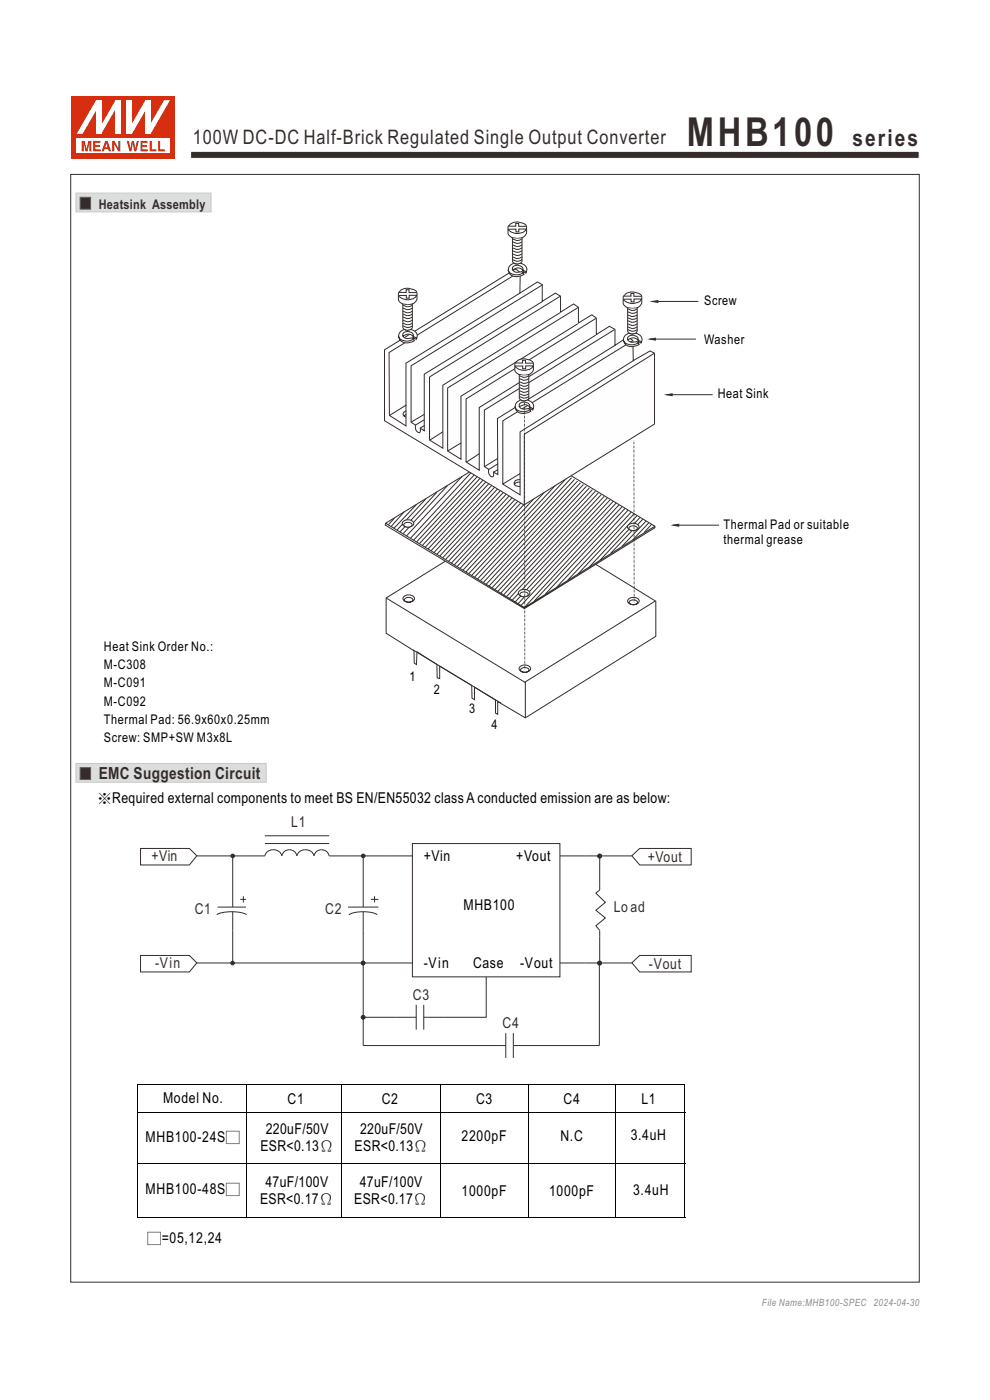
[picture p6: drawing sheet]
<svg xmlns="http://www.w3.org/2000/svg" width="210mm" height="297mm" viewBox="0 0 210 297" stroke-linecap="round" stroke-linejoin="round" font-family="sans-serif">
<path d="M16.1 162h40.4v4h-40.4z" fill-rule="evenodd" fill="#dcdddd" stroke="#c9caca" stroke-width=".21"/>
<path d="M17 162.8h2.2v2.6h-2.2z" fill-rule="evenodd" fill="#332c2b" stroke="#5f5d5d" stroke-width=".21"/>
<path d="M81.9 126.9l12.5-7.8 16.7-6.2 15.2 6.8 12.8 7.8v7.5l-27.7 17.3-5.8-3.5v2.7l-.5-.2v-2.8l-4.4-2.7v2.6l-.6-.3v-2.7l-6.8-4.1v2.7l-.6-.2v-2.8l-4.2-2.7-.2 2.7-.4-.3-.1-2.7-5.9-3.7z" fill="none" stroke="#332c2b" stroke-width=".21"/>
<path d="M81.8 111l17.7-10.8 9.3-1 12.4 1.8 17.7 10.6v.3l-27.7 17.2-29.5-17.7z" fill="#fefefe"/>
<g fill="none" stroke="#332c2b" stroke-width=".21">
<path d="M107.3 93.5l-19.6 21.1M107.9 93.9l-19.5 21.1M108.6 94.2l-19.6 21.1M109.2 94.6l-19.6 21.1M109.8 94.9l-19.6 21.2M110.5 95.3l-19.7 21.2M111.1 95.7l-19.7 21.2M111.7 96l-19.7 21.2M112.4 96.4l-19.7 21.2M113 96.7l-19.7 21.3M113.6 97.1l-19.7 21.2M114.3 97.4l-19.8 21.3"/>
<path d="M114.9 97.8l-19.8 21.3M115.5 98.1l-19.7 21.4M116.5 98.1l-20.1 21.7M116.8 98.9l-19.9 21.3M117.4 99.2l-19.8 21.4M118.1 99.6l-19.9 21.4M118.7 99.9l-19.9 21.5M81.8 111l17.7-10.8 9.3-1 12.4 1.8 17.7 10.6v.4l-27.7 17.1-29.5-17.7zM81.8 111l29.4 17.9 27.7-17.3M83.7 109.9l-1.3 1.4M85.8 108.5l-2.8 3.2M88.4 107l-4.8 5.1"/>
<path d="M90.3 105.8l-6 6.6M92.7 104.4l-7.9 8.5M94.9 103.1l-9.4 10.1M98 101.1l-11.8 12.6M99.8 100.4l-12.7 13.8M119.3 100.3l-19.9 21.4M120 100.6l-19.9 21.5M120.6 101l-20 21.5M121.2 101.3l-19.9 21.5M121.9 101.7l-20 21.5M122.5 102.1l-20 21.5M123.1 102.4l-20 21.6"/>
<path d="M123.8 102.8l-20.1 21.5M124.4 103.1l-20 21.6M125 103.5l-20 21.6M125.7 103.8l-20.1 21.6M126.3 104.2l-20.1 21.6M126.9 104.6l-20.1 21.6M127.6 104.9l-20.2 21.7M128.2 105.3l-20.2 21.7M128.8 105.6l-20.1 21.7M129.5 106l-20.2 21.7M130.1 106.3l-20.2 21.7M130.7 106.7l-20.1 21.7"/>
<path d="M131.3 107.1l-20.1 21.8M132 107.4l-18.7 20.1M132.6 107.8l-16.9 18.2M133.3 108.2l-15.2 16.4M133.9 108.6l-13.5 14.5M134.5 109l-11.9 12.8M135.1 109.4l-10.1 10.9M135.8 109.8l-8.6 9.1M136.4 110.1l-6.9 7.3M137 110.6l-5.1 5.3M137.6 110.9l-3.4 3.7M138.3 111.2l-1.7 1.8"/>
</g>
<path d="M81.6 74.2l27.8-17.2 1 .8-.1 4.4 3.7-2.4 1 .6v3.5l2.8-1.7 1.1 .6v3.4l2.8-1.7 1 .7v3.3l2.8-1.7 1 .7v3.5l2.8-1.8 1.2 .7v3.4l2.7-1.9 1 .8 .1 4.3 3.6-2 .9 .4v15.1l-27.7 17.1-29.5-17.9z" fill="#fefefe"/>
<path d="M110.1 57.8l-27.6 17 .1 13.3 3.5 2.3v-13.4l24.2-14.8M81.6 74.2l27.8-17.2 1 .8-.1 4.4 3.7-2.4 1 .6v3.5l2.8-1.7 1.1 .6v3.4l2.8-1.7 1 .7v3.3l2.8-1.7 1 .7v3.5l2.8-1.8 1.2 .7v3.4l2.7-1.9 1 .8 .1 4.3 3.6-2 .9 .4v15.1l-27.7 17.1-29.5-17.9zM115 60.5l-27.8 17.1v12l.9 .6 .1 .9 .2 .4 .5 .3 .2-.1 .1-.9 .8 .6v-12l25-15.4M118.8 62.9l-27.7 17.1v13.3l2.8 1.8v-13.4l24.9-15.4M122.7 65.2l-27.7 17.1v13.4l2.8 1.7v-13.4l24.8-15.3M126.4 67.6l-27.5 17v13.4l2.8 1.8v-13.4l24.7-15.3M130.3 70l-27.6 17v12l1 .6a1.08 1.08 0 0 0 .9 1.5l.1-.9 .9 .5-.1-11.9 25-15.5M134.1 72.3l-27.4 17v13.4l3.6 2.3v-13.4l24.2-15.2M138.8 74.9l-27.6 17.2v15M110.2 100.5l-3.5 2.2" fill="none" stroke="#332c2b" stroke-width=".21"/>
<path d="M84.7 61.8a2.76 2.76 0 0 1 3.6 0l.1 .4v1.3l-.4 .7-.5 .3v5a1.1 1.1 0 0 1-1.1 .6 1.1 1.1 0 0 1-.9-.7v-4.9l-1-.8v-1.5z" fill="#fefefe"/>
<path d="M84.7 61.8a2.76 2.76 0 0 1 3.6 0l.1 .4v1.3l-.4 .7-.5 .3v5a1.1 1.1 0 0 1-1.1 .6 1.1 1.1 0 0 1-.9-.7v-4.9l-1-.8v-1.5z" fill="none" stroke="#332c2b" stroke-width=".21"/>
<path d="M84.6 62h1.6v-.5h.6v.6h1.6z" fill="#fefefe"/>
<path d="M84.6 62h1.6v-.5h.6v.6h1.6" fill="none" stroke="#332c2b" stroke-width=".21"/>
<path d="M84.5 62.7h1.7v.6h.6v-.7h1.6a2.45 2.45 0 0 1-3.9 .1z" fill="#fefefe"/>
<path d="M84.5 62.7h1.7v.6h.6v-.7h1.6a2.57 2.57 0 0 1-3.9 .2" fill="none" stroke="#332c2b" stroke-width=".21"/>
<path d="M85.3 64.4h2.4a3.2 3.2 0 0 1-2.4 0z" fill="#fefefe"/>
<path d="M87.7 64.4a3.2 3.2 0 0 1-2.4 0" fill="none" stroke="#332c2b" stroke-width=".21"/>
<path d="M85.5 64.7h2a1.51 1.51 0 0 1-2 0z" fill="#fefefe"/>
<path d="M85.5 64.7a1.54 1.54 0 0 0 2 0" fill="none" stroke="#332c2b" stroke-width=".21"/>
<path d="M85.5 65.3h2a1.51 1.51 0 0 1-2 0z" fill="#fefefe"/>
<path d="M85.5 65.3a1.54 1.54 0 0 0 2 0" fill="none" stroke="#332c2b" stroke-width=".21"/>
<path d="M85.5 65.9l2 .1a1.51 1.51 0 0 1-2-.1z" fill="#fefefe"/>
<path d="M85.5 65.9a1.54 1.54 0 0 0 2 .1" fill="none" stroke="#332c2b" stroke-width=".21"/>
<path d="M85.5 66.6h2a1.51 1.51 0 0 1-2 0z" fill="#fefefe"/>
<path d="M85.5 66.6a1.54 1.54 0 0 0 2 0" fill="none" stroke="#332c2b" stroke-width=".21"/>
<path d="M85.5 67.2h2a1.51 1.51 0 0 1-2 0z" fill="#fefefe"/>
<path d="M85.5 67.2a1.54 1.54 0 0 0 2 0" fill="none" stroke="#332c2b" stroke-width=".21"/>
<path d="M85.5 67.8l2 .1a1.51 1.51 0 0 1-2-.1z" fill="#fefefe"/>
<path d="M85.5 67.8a1.54 1.54 0 0 0 2 .1" fill="none" stroke="#332c2b" stroke-width=".21"/>
<path d="M85.5 68.5h2a1.51 1.51 0 0 1-2 0z" fill="#fefefe"/>
<path d="M85.5 68.5a1.54 1.54 0 0 0 2 0" fill="none" stroke="#332c2b" stroke-width=".21"/>
<path d="M85.5 69.1h2a1.51 1.51 0 0 1-2 0z" fill="#fefefe"/>
<path d="M85.5 69.1a1.54 1.54 0 0 0 2 0" fill="none" stroke="#332c2b" stroke-width=".21"/>
<path d="M85 70.3a.87 .87 0 0 1 1.2-.2h.5a1.34 1.34 0 0 1 1.5 .3 1.34 1.34 0 0 1 .1 1.6l-.6-.3a1.35 1.35 0 0 0-2.2-.4 1.55 1.55 0 0 0 1.9 .4l.5 .6a2.35 2.35 0 0 1-3.2-.3l-.1-.4a1.35 1.35 0 0 1 .4-1.3z" fill="#fefefe"/>
<g fill="none" stroke="#332c2b" stroke-width=".21">
<path d="M84.6 71.3a1.88 1.88 0 0 0 2.7 .9l.4-.3M85 70.3a.87 .87 0 0 1 1.2-.2h.5a1.34 1.34 0 0 1 1.5 .3 1.34 1.34 0 0 1 .1 1.6l-.6-.3a1.35 1.35 0 0 0-2.2-.4 1.55 1.55 0 0 0 1.9 .4l.5 .6a2.35 2.35 0 0 1-3.2-.3l-.1-.4a1.35 1.35 0 0 1 .4-1.3zM85.5 71.3v-.6a1.43 1.43 0 0 1 2.1 .2l.1 .5 .7 .3M86.2 88l-.5 .3M86.2 87.2l-.4 .1a.62 .62 0 0 0-.3 .7 .62 .62 0 0 0 .7 .5M86.2 85.9l-3.6 2.3M90 89l-1.9 1.2M90 87.9l-2.8 1.7M90.1 90.3l-1 .5M94 91.6l-2.9 1.8M97.8 94l-2.8 1.7M101.7 96.2l-2.8 1.9"/>
<path d="M105.6 97.2l-2.8 1.8M105.6 99.6l-.9 .6M105.7 98.4l-2 1.2M110.3 102.3l-.9 .1-.3 .4M110.4 101.8l-1.1 .2a.69 .69 0 0 0-.2 .8 .69 .69 0 0 0 .8 .4h.4"/>
</g>
<path d="M108 47.8a2.76 2.76 0 0 1 3.6-.1l.1 .4v1.3l-.5 .7-.5 .4v4.9a1.1 1.1 0 0 1-1 .6 1.1 1.1 0 0 1-1-.7v-4.8l-.9-.9v-1.4z" fill="#fefefe"/>
<path d="M108 47.8a2.76 2.76 0 0 1 3.6-.1l.1 .4v1.3l-.5 .7-.5 .4v4.9a1.1 1.1 0 0 1-1 .7 1.1 1.1 0 0 1-1-.8v-4.8l-.9-.9v-1.4z" fill="none" stroke="#332c2b" stroke-width=".21"/>
<path d="M107.9 48h1.5v-.6h.6v.6h1.6z" fill="#fefefe"/>
<path d="M107.9 48h1.5v-.6h.6v.6h1.6" fill="none" stroke="#332c2b" stroke-width=".21"/>
<path d="M107.8 48.6h1.6v.6h.7v-.6h1.5a2.45 2.45 0 0 1-3.8 0z" fill="#fefefe"/>
<path d="M107.8 48.6h1.6v.6h.7v-.6h1.5a2.57 2.57 0 0 1-3.8 .1" fill="none" stroke="#332c2b" stroke-width=".21"/>
<path d="M108.6 50.4l2.3-.1a3.2 3.2 0 0 1-2.3 .1z" fill="#fefefe"/>
<path d="M110.9 50.3a3.2 3.2 0 0 1-2.3 .1" fill="none" stroke="#332c2b" stroke-width=".21"/>
<path d="M108.7 50.6h2.1a1.51 1.51 0 0 1-2.1 0z" fill="#fefefe"/>
<path d="M108.7 50.6a1.54 1.54 0 0 0 2.1 0" fill="none" stroke="#332c2b" stroke-width=".21"/>
<path d="M108.7 51.2l2.1 .1a1.51 1.51 0 0 1-2.1-.1z" fill="#fefefe"/>
<path d="M108.7 51.2a1.54 1.54 0 0 0 2.1 .1" fill="none" stroke="#332c2b" stroke-width=".21"/>
<path d="M108.7 51.9h2.1a1.51 1.51 0 0 1-2.1 0z" fill="#fefefe"/>
<path d="M108.7 51.9a1.54 1.54 0 0 0 2.1 0" fill="none" stroke="#332c2b" stroke-width=".21"/>
<path d="M108.7 52.5h2.1a1.51 1.51 0 0 1-2.1 0z" fill="#fefefe"/>
<path d="M108.7 52.5a1.54 1.54 0 0 0 2.1 0" fill="none" stroke="#332c2b" stroke-width=".21"/>
<path d="M108.7 53.1h2.1a1.51 1.51 0 0 1-2.1 0z" fill="#fefefe"/>
<path d="M108.7 53.1a1.54 1.54 0 0 0 2.1 0" fill="none" stroke="#332c2b" stroke-width=".21"/>
<path d="M108.7 53.8h2.1a1.51 1.51 0 0 1-2.1 0z" fill="#fefefe"/>
<path d="M108.7 53.8a1.54 1.54 0 0 0 2.1 0" fill="none" stroke="#332c2b" stroke-width=".21"/>
<path d="M108.7 54.4l2.1 .1a1.51 1.51 0 0 1-2.1-.1z" fill="#fefefe"/>
<path d="M108.7 54.4a1.54 1.54 0 0 0 2.1 .1" fill="none" stroke="#332c2b" stroke-width=".21"/>
<path d="M108.7 55h2.1a1.51 1.51 0 0 1-2.1 0z" fill="#fefefe"/>
<path d="M108.7 55a1.54 1.54 0 0 0 2.1 0" fill="none" stroke="#332c2b" stroke-width=".21"/>
<path d="M108.3 56.2a.87 .87 0 0 1 1.2-.2h.4a1.34 1.34 0 0 1 1.5 .4 1.34 1.34 0 0 1 .2 1.5l-.6-.3a1.35 1.35 0 0 0-2.3-.3 1.55 1.55 0 0 0 1.9 .3l.6 .6a2.35 2.35 0 0 1-3.2-.3l-.1-.3a1.35 1.35 0 0 1 .4-1.4z" fill="#fefefe"/>
<path d="M107.8 57.2a1.88 1.88 0 0 0 2.8 .9l.4-.2M108.3 56.2a.87 .87 0 0 1 1.2-.2h.4a1.34 1.34 0 0 1 1.5 .4 1.34 1.34 0 0 1 .2 1.5l-.6-.3a1.35 1.35 0 0 0-2.3-.3 1.55 1.55 0 0 0 1.9 .3l.6 .6a2.35 2.35 0 0 1-3.2-.3l-.1-.3a1.35 1.35 0 0 1 .4-1.4zM108.7 57.3l.1-.6a1.43 1.43 0 0 1 2.1 .1v.5l.7 .4" fill="none" stroke="#332c2b" stroke-width=".21"/>
<path d="M132.4 62.6a2.76 2.76 0 0 1 3.6 0l.1 .4v1.3l-.5 .7-.4 .3v5a1.1 1.1 0 0 1-1.1 .6 1.1 1.1 0 0 1-1-.7v-4.9l-.9-.9v-1.4z" fill="#fefefe"/>
<path d="M132.4 62.6a2.76 2.76 0 0 1 3.6 0l.1 .4v1.3l-.5 .7-.4 .3v5a1.1 1.1 0 0 1-1.1 .6 1.1 1.1 0 0 1-1-.7v-4.9l-.9-.9v-1.4z" fill="none" stroke="#332c2b" stroke-width=".21"/>
<path d="M132.3 62.8h1.5v-.6h.7v.7h1.6z" fill="#fefefe"/>
<path d="M132.3 62.8h1.5v-.6h.7v.7h1.6" fill="none" stroke="#332c2b" stroke-width=".21"/>
<path d="M132.2 63.5h1.7v.5h.6v-.6h1.6a2.45 2.45 0 0 1-3.9 .1z" fill="#fefefe"/>
<path d="M132.2 63.5h1.7v.5h.6v-.6h1.6a2.57 2.57 0 0 1-3.9 .2" fill="none" stroke="#332c2b" stroke-width=".21"/>
<path d="M133 65.2h2.3a3.2 3.2 0 0 1-2.3 0z" fill="#fefefe"/>
<path d="M135.3 65.2a3.2 3.2 0 0 1-2.3 0" fill="none" stroke="#332c2b" stroke-width=".21"/>
<path d="M133.1 65.5h2.1a1.51 1.51 0 0 1-2.1 0z" fill="#fefefe"/>
<path d="M133.1 65.5a1.54 1.54 0 0 0 2.1 0" fill="none" stroke="#332c2b" stroke-width=".21"/>
<path d="M133.1 66.1h2.1a1.51 1.51 0 0 1-2.1 0z" fill="#fefefe"/>
<path d="M133.1 66.1a1.54 1.54 0 0 0 2.1 0" fill="none" stroke="#332c2b" stroke-width=".21"/>
<path d="M133.1 66.7l2.1 .1a1.51 1.51 0 0 1-2.1-.1z" fill="#fefefe"/>
<path d="M133.1 66.7a1.54 1.54 0 0 0 2.1 .1" fill="none" stroke="#332c2b" stroke-width=".21"/>
<path d="M133.1 67.3l2.1 .1a1.51 1.51 0 0 1-2.1-.1z" fill="#fefefe"/>
<path d="M133.1 67.3a1.54 1.54 0 0 0 2.1 .1" fill="none" stroke="#332c2b" stroke-width=".21"/>
<path d="M133.1 68h2.1a1.51 1.51 0 0 1-2.1 0z" fill="#fefefe"/>
<path d="M133.1 68a1.54 1.54 0 0 0 2.1 0" fill="none" stroke="#332c2b" stroke-width=".21"/>
<path d="M133.1 68.6l2.1 .1a1.51 1.51 0 0 1-2.1-.1z" fill="#fefefe"/>
<path d="M133.1 68.6a1.54 1.54 0 0 0 2.1 .1" fill="none" stroke="#332c2b" stroke-width=".21"/>
<path d="M133.1 69.3h2.1a1.51 1.51 0 0 1-2.1 0z" fill="#fefefe"/>
<path d="M133.1 69.3a1.54 1.54 0 0 0 2.1 0" fill="none" stroke="#332c2b" stroke-width=".21"/>
<path d="M133.1 69.9h2.1a1.51 1.51 0 0 1-2.1 0z" fill="#fefefe"/>
<path d="M133.1 69.9a1.54 1.54 0 0 0 2.1 0" fill="none" stroke="#332c2b" stroke-width=".21"/>
<path d="M132.7 71.1a.87 .87 0 0 1 1.2-.2h.4a1.34 1.34 0 0 1 1.6 .3 1.34 1.34 0 0 1 .1 1.6l-.6-.3a1.35 1.35 0 0 0-2.2-.4 1.55 1.55 0 0 0 1.9 .4l.5 .6a2.35 2.35 0 0 1-3.2-.3l-.1-.4a1.35 1.35 0 0 1 .4-1.3z" fill="#fefefe"/>
<path d="M132.3 72.1a1.88 1.88 0 0 0 2.7 .8l.4-.2M132.7 71.1a.87 .87 0 0 1 1.2-.2h.4a1.34 1.34 0 0 1 1.6 .3 1.34 1.34 0 0 1 .1 1.6l-.6-.3a1.35 1.35 0 0 0-2.2-.4 1.55 1.55 0 0 0 1.9 .4l.5 .6a2.35 2.35 0 0 1-3.2-.3l-.1-.4a1.35 1.35 0 0 1 .4-1.3zM133.2 72.1v-.6a1.43 1.43 0 0 1 2.1 .2v.4l.8 .4" fill="none" stroke="#332c2b" stroke-width=".21"/>
<path d="M109.4 76.8a2.76 2.76 0 0 1 3.6 0l.1 .4v1.3l-.4 .7-.5 .3v5a1.1 1.1 0 0 1-1.1 .6 1.1 1.1 0 0 1-.9-.7v-4.9l-1-.9v-1.4z" fill="#fefefe"/>
<path d="M109.4 76.8a2.76 2.76 0 0 1 3.6 0l.1 .4v1.3l-.4 .7-.5 .3v5a1.1 1.1 0 0 1-1.1 .6 1.1 1.1 0 0 1-.9-.7v-4.9l-1-.9v-1.4z" fill="none" stroke="#332c2b" stroke-width=".21"/>
<path d="M109.3 77h1.6v-.6h.6v.6h1.6z" fill="#fefefe"/>
<path d="M109.3 77h1.6v-.6h.6v.6h1.6" fill="none" stroke="#332c2b" stroke-width=".21"/>
<path d="M109.2 77.7h1.7v.5h.6v-.6h1.6a2.45 2.45 0 0 1-3.9 .1z" fill="#fefefe"/>
<path d="M109.2 77.7h1.7v.5h.6v-.6h1.6a2.57 2.57 0 0 1-3.9 .1" fill="none" stroke="#332c2b" stroke-width=".21"/>
<path d="M110 79.4h2.4a3.2 3.2 0 0 1-2.4 0z" fill="#fefefe"/>
<path d="M112.4 79.4a3.2 3.2 0 0 1-2.4 0" fill="none" stroke="#332c2b" stroke-width=".21"/>
<path d="M110.2 79.6l2 .1a1.51 1.51 0 0 1-2-.1z" fill="#fefefe"/>
<path d="M110.2 79.6a1.54 1.54 0 0 0 2 .1" fill="none" stroke="#332c2b" stroke-width=".21"/>
<path d="M110.2 80.2l2 .1a1.51 1.51 0 0 1-2-.1z" fill="#fefefe"/>
<path d="M110.2 80.3a1.54 1.54 0 0 0 2 0" fill="none" stroke="#332c2b" stroke-width=".21"/>
<path d="M110.2 80.9l2 .1a1.51 1.51 0 0 1-2-.1z" fill="#fefefe"/>
<path d="M110.2 80.9a1.54 1.54 0 0 0 2 .1" fill="none" stroke="#332c2b" stroke-width=".21"/>
<path d="M110.2 81.5l2 .1a1.51 1.51 0 0 1-2-.1z" fill="#fefefe"/>
<path d="M110.2 81.5a1.54 1.54 0 0 0 2 .1" fill="none" stroke="#332c2b" stroke-width=".21"/>
<path d="M110.2 82.1l2 .1a1.51 1.51 0 0 1-2-.1z" fill="#fefefe"/>
<path d="M110.2 82.1a1.54 1.54 0 0 0 2 .1" fill="none" stroke="#332c2b" stroke-width=".21"/>
<path d="M110.2 82.8h2a1.51 1.51 0 0 1-2 0z" fill="#fefefe"/>
<path d="M110.2 82.8a1.54 1.54 0 0 0 2 0" fill="none" stroke="#332c2b" stroke-width=".21"/>
<path d="M110.2 83.5h2a1.51 1.51 0 0 1-2 0z" fill="#fefefe"/>
<path d="M110.2 83.5a1.54 1.54 0 0 0 2 0" fill="none" stroke="#332c2b" stroke-width=".21"/>
<path d="M110.2 84l2 .1a1.51 1.51 0 0 1-2-.1z" fill="#fefefe"/>
<path d="M110.2 84a1.54 1.54 0 0 0 2 .1" fill="none" stroke="#332c2b" stroke-width=".21"/>
<path d="M109.7 85.3a.87 .87 0 0 1 1.2-.2l.5-.1a1.34 1.34 0 0 1 1.5 .4 1.34 1.34 0 0 1 .1 1.6l-.6-.4a1.35 1.35 0 0 0-2.2-.3 1.55 1.55 0 0 0 1.9 .3l.5 .6a2.35 2.35 0 0 1-3.2-.3l-.1-.3a1.35 1.35 0 0 1 .4-1.3z" fill="#fefefe"/>
<path d="M109.3 86.3a1.88 1.88 0 0 0 2.7 .8l.4-.2M109.7 85.3a.87 .87 0 0 1 1.2-.2l.5-.1a1.34 1.34 0 0 1 1.5 .4 1.34 1.34 0 0 1 .1 1.6l-.6-.4a1.35 1.35 0 0 0-2.2-.3 1.55 1.55 0 0 0 1.9 .3l.5 .7a2.35 2.35 0 0 1-3.2-.4l-.1-.3a1.35 1.35 0 0 1 .4-1.3zM110.2 86.3v-.6a1.43 1.43 0 0 1 2.1 .1l.1 .5 .7 .4M81.9 126.9l29.4 17.8 27.6-17.2M85.6 126.7a1.45 1.45 0 0 1 2.3 .3 1.36 1.36 0 0 1-1.2 .8 1.36 1.36 0 0 1-1.2-.8zM85.9 127l.8-.3a.64 .64 0 0 1 .8 .7l-.8 .4a.64 .64 0 0 1-.8-.8zM133.2 127.2a1.45 1.45 0 0 1 2.4 .3 1.36 1.36 0 0 1-1.2 .8 1.36 1.36 0 0 1-1.3-.8zM133.5 127.6l.8-.3a.64 .64 0 0 1 .9 .7l-.9 .3a.64 .64 0 0 1-.8-.7zM110.2 141.5a1.45 1.45 0 0 1 2.4 .3 1.36 1.36 0 0 1-1.3 .8 1.36 1.36 0 0 1-1.2-.8zM110.5 141.9l.8-.3a.64 .64 0 0 1 .8 .7l-.8 .3a.64 .64 0 0 1-.8-.7zM111.4 144.7v7.6" fill="none" stroke="#332c2b" stroke-width=".21"/>
<path d="M85.4 110.7a1.45 1.45 0 0 1 2.4 .3 1.36 1.36 0 0 1-1.3 .8 1.36 1.36 0 0 1-1.2-.8z" fill="#fefefe"/>
<path d="M85.4 110.7a1.45 1.45 0 0 1 2.4 .3 1.36 1.36 0 0 1-1.3 .8 1.36 1.36 0 0 1-1.2-.8z" fill="none" stroke="#332c2b" stroke-width=".21"/>
<path d="M85.7 111.1l.8-.3a.64 .64 0 0 1 .9 .7l-.9 .3a.64 .64 0 0 1-.8-.7z" fill="#fefefe"/>
<path d="M85.7 111.1l.8-.3a.64 .64 0 0 1 .9 .7l-.9 .3a.64 .64 0 0 1-.8-.7z" fill="none" stroke="#332c2b" stroke-width=".21"/>
<path d="M110 125.5a1.45 1.45 0 0 1 2.4 .3 1.36 1.36 0 0 1-1.2 .8 1.36 1.36 0 0 1-1.3-.8z" fill="#fefefe"/>
<path d="M110 125.5a1.45 1.45 0 0 1 2.4 .3 1.36 1.36 0 0 1-1.2 .8 1.36 1.36 0 0 1-1.3-.8z" fill="none" stroke="#332c2b" stroke-width=".21"/>
<path d="M110.3 125.9l.9-.3a.64 .64 0 0 1 .8 .7l-.8 .3a.64 .64 0 0 1-.9-.7z" fill="#fefefe"/>
<path d="M110.3 125.9l.9-.3a.64 .64 0 0 1 .8 .7l-.8 .3a.64 .64 0 0 1-.9-.7z" fill="none" stroke="#332c2b" stroke-width=".21"/>
<path d="M133.2 111.5a1.45 1.45 0 0 1 2.4 .3 1.36 1.36 0 0 1-1.3 .8 1.36 1.36 0 0 1-1.2-.8z" fill="#fefefe"/>
<path d="M133.2 111.5a1.45 1.45 0 0 1 2.4 .3 1.36 1.36 0 0 1-1.3 .8 1.36 1.36 0 0 1-1.2-.8z" fill="none" stroke="#332c2b" stroke-width=".21"/>
<path d="M133.5 111.9l.8-.4a.64 .64 0 0 1 .8 .8l-.8 .3a.64 .64 0 0 1-.8-.7z" fill="#fefefe"/>
<path d="M133.5 111.9l.8-.4a.64 .64 0 0 1 .8 .8l-.8 .3a.64 .64 0 0 1-.8-.7zM142.7 111.4h9.8M87.6 137.9l18.7 11.3" fill="none" stroke="#332c2b" stroke-width=".21"/>
<path d="M134.5 127.9v-34.5M111.3 142.1v-56.7" fill="none" stroke="#332c2b" stroke-width=".21" stroke-dasharray="0 .1 0 .1 0 0 .1 0 .1 0" stroke-linecap="butt"/>
<path d="M142.2 111.4l1.9-.3v.7z" fill="#332c2b"/>
<path d="M141.3 83.7h9.9" fill="none" stroke="#332c2b" stroke-width=".21"/>
<path d="M140.8 83.7l1.9-.3v.7z" fill="#332c2b"/>
<path d="M137.8 71.9h9.8" fill="none" stroke="#332c2b" stroke-width=".21"/>
<path d="M137.3 71.9l1.8-.3v.7z" fill="#332c2b"/>
<path d="M138.3 64h9.8" fill="none" stroke="#332c2b" stroke-width=".21"/>
<path d="M137.8 63.9l1.8-.3v.7z" fill="#332c2b"/>
<path d="M15 37h180v235h-180z" fill="none" stroke="#332c2b" stroke-width=".21"/>
<path d="M40.4 32.1h154.6v1.5h-154.6z" fill-rule="evenodd" fill="#332c2b" stroke="#fefefe" stroke-width=".21"/>
<path d="M16.1 41h28.7v4h-28.7z" fill-rule="evenodd" fill="#dcdddd" stroke="#c9caca" stroke-width=".21"/>
<path d="M17 41.8h2.2v2.6h-2.2z" fill-rule="evenodd" fill="#332c2b" stroke="#5f5d5d" stroke-width=".21"/>
<path d="M29.2 230v28.3M29.2 230h116.1M29.3 235.9h116.1M52.3 230v28.1M72.4 230v28.2M93.5 230v28.2M112.1 230v28.2M130.6 230v28.2M145.3 230v28.2M29.2 246.8h116.1M29.3 258.2h116.1" fill="none" stroke="#000" stroke-width=".21"/>
<g fill="none" stroke="#332c2b" stroke-width=".21">
<path d="M29.8 180h10.4l1.5 1.5-1.5 2h-10.4zM56.2 179h13.6M56.2 177.3h13.6M87.5 179h31.3v28.2h-31.3zM46 194a8.3 8.3 0 0 1 6.3 0M46.2 192.4h6M49.4 181.6v10.8M49.4 193.4v10.9M51 190.8h1.2M51.6 190.1v1.3M59.8 181.6a1.88 1.88 0 0 0-1.8-1.3 1.88 1.88 0 0 0-1.8 1.3h-14.5M59.8 181.6a1.62 1.62 0 0 1 1.6-1.3 1.62 1.62 0 0 1 1.6 1.3"/>
<path d="M63 181.6a1.89 1.89 0 0 1 1.8-1.3 1.89 1.89 0 0 1 1.8 1.3 1.64 1.64 0 0 1 1.6-1.3 1.64 1.64 0 0 1 1.6 1.3M69.8 181.6h17.7M73.8 192.4h6.5M77 181.6v10.8M77 193.4v28.4M78.7 190.8h1.6M79.5 190.1v1.3M80 194a7.4 7.4 0 0 0-6 .1M118.8 181.6h15.2M127.2 181.6v7.2l-.8 .7 2 1.9-2 1.7 2 1.6-2 1.7 .8 1v6.9M134 181.5l1.7-1.5h10.9v3.5h-10.9zM29.8 202.7h10.4l1.5 1.6-1.5 1.9h-10.4z"/>
<path d="M41.7 204.3h45.8M77 215.8h11.3M88.3 213.2v5.2M89.9 213.2v5.2M103.1 207.3v8.5h-13.2M107.3 219.2v5.2M108.9 219.2v5.2M118.8 204.3h15.2M127.1 204.6v17.2h-18.1M134 204.3l1.7-1.6h10.9v3.5h-10.9zM77 221.8h30.3"/>
</g>
<g fill="#332c2b" stroke="#332c2b" stroke-width=".21">
<circle cx="49.4" cy="181.6" r=".38"/>
<circle cx="77" cy="204.3" r=".38"/>
<circle cx="77" cy="215.8" r=".38"/>
<circle cx="77" cy="181.6" r=".38"/>
<circle cx="49.3" cy="204.3" r=".38"/>
<circle cx="127.2" cy="181.6" r=".38"/>
<circle cx="127.2" cy="204.3" r=".38"/>
</g>
<path d="M15.2 20.4h22v13.2h-22z" fill-rule="evenodd" fill="#d62e0f"/>
<path d="M16.3 29.4h19.8v3.1h-19.8z" fill-rule="evenodd" fill="#fefefe"/>
<g fill="#d62e0f">
<path d="M26.9 29.9h.4l.4 1.6 .3-1.6h.4l.3 1.6 .3-1.6h.5l-.6 2.2h-.4l-.3-1.7-.3 1.7h-.4z" fill-rule="evenodd"/>
<path d="M29.8 29.9h1.5v.4h-1.1v.5h1v.3h-1v.6h1.1v.4h-1.5z" fill-rule="evenodd"/>
<path d="M31.7 29.9h.5v1.8h1v.4h-1.5z" fill-rule="evenodd"/>
<path d="M33.5 29.9h.5v1.8h1v.4h-1.5z" fill-rule="evenodd"/>
<path d="M17.3 29.9h.7l.4 1.7 .3-1.7h.7v2.2h-.4v-1.8l-.4 1.8h-.5l-.4-1.8v1.8h-.4z" fill-rule="evenodd"/>
<path d="M19.8 29.9h1.5v.4h-1.1v.5h1v.3h-1v.6h1.2v.4h-1.6z" fill-rule="evenodd"/>
<path d="M22.6 30.4l.2 .9h-.5zM22.3 29.9l-.7 2.2h.4l.2-.4h.7l.2 .4h.5l-.8-2.2z" fill-rule="evenodd"/>
<path d="M23.8 29.9h.5l.8 1.5v-1.5h.4v2.2h-.4l-.9-1.6v1.6h-.4z" fill-rule="evenodd"/>
</g>
<g fill="#fff">
<path d="M24.5 21.3h1.1v7.1h-1.1z" fill-rule="evenodd"/>
<path d="M24.5 21.3h1.1l-4.1 7.1h-1.1z" fill-rule="evenodd"/>
<path d="M20.4 21.3h1.1v7.1h-1.1z" fill-rule="evenodd"/>
<path d="M20.4 21.3h1.1v.3l-4 6.8h-1.2z" fill-rule="evenodd"/>
<path d="M30.8 21.3h1.1v7.1h-1.1z" fill-rule="evenodd"/>
<path d="M34.8 21.3h1.3l-4.2 7.1h-1v-.3z" fill-rule="evenodd"/>
<path d="M26.9 21.3h1.1v7.1h-1.1z" fill-rule="evenodd"/>
<path d="M30.8 21.3h1.1v.2l-3.9 6.9h-1.1v-.3z" fill-rule="evenodd"/>
</g>
<text font-size="8.5" fill="#332c2b" x="145.7" y="31">MHB100</text>
<text font-size="4.9" fill="#332c2b" x="180.8" y="31">series</text>
<text font-size="4.2" fill="#332c2b" x="40.9" y="30.6">100W DC-DC Half-Brick Regulated Single Output Converter</text>
<text font-size="3.5" fill="#332c2b" x="20.9" y="165.3">EMC Suggestion Circuit</text>
<g font-size="3.2">
<text x="20.6" y="170.5">※Required external components to meet BS EN/EN55032 class A conducted emission are as below:</text>
<text x="89.9" y="182.6">+Vin</text>
<text x="109.5" y="182.6">+Vout</text>
<text x="98.3" y="193.1">MHB100</text>
<text x="89.9" y="205.3">-Vin</text>
<text x="100.3" y="205.3">Case</text>
<text x="110.3" y="205.3">-Vout</text>
<text x="34.6" y="234.1">Model No.</text>
<text x="61" y="234.2">C1</text>
<text x="81" y="234.2">C2</text>
<text x="101" y="234.2">C3</text>
<text x="119.5" y="234.2">C4</text>
<text x="136" y="234.2">L1</text>
<text x="30.9" y="242.4">MHB100-24S□</text>
<text x="55.2" y="244.2">ESR&lt;0.13Ω</text>
<text x="56.4" y="240.7">220uF/50V</text>
<text x="75.2" y="244.2">ESR&lt;0.13Ω</text>
<text x="76.4" y="240.7">220uF/50V</text>
<text x="97.9" y="242.2">2200pF</text>
<text x="118.9" y="242.2">N.C</text>
<text x="133.8" y="241.9">3.4uH</text>
<text x="56.3" y="251.9">47uF/100V</text>
<text x="76.3" y="251.9">47uF/100V</text>
<text x="30.9" y="253.4">MHB100-48S□</text>
<text x="55.2" y="255.5">ESR&lt;0.17Ω</text>
<text x="75.1" y="255.5">ESR&lt;0.17Ω</text>
<text x="97.9" y="253.7">1000pF</text>
<text x="116.5" y="253.7">1000pF</text>
<text x="134.3" y="253.5">3.4uH</text>
<text x="31.1" y="263.6">□=05,12,24</text>
</g>
<g font-size="3.2" fill="#332c2b">
<text x="61.8" y="175.4">L1</text>
<text x="32.1" y="182.7">+Vin</text>
<text x="137.4" y="182.8">+Vout</text>
<text x="41.3" y="193.8">C1</text>
<text x="69" y="193.8">C2</text>
<text x="130.2" y="193.6">Load</text>
<text x="32.9" y="205.4">-Vin</text>
<text x="137.6" y="205.5">-Vout</text>
<text x="87.6" y="212">C3</text>
<text x="106.6" y="218">C4</text>
</g>
<text font-size="2.8" fill="#332c2b" x="20.9" y="44.3">Heatsink Assembly</text>
<g font-size="2.8">
<text x="149.4" y="64.7">Screw</text>
<text x="149.4" y="73">Washer</text>
<text x="152.3" y="84.5">Heat Sink</text>
<text x="153.5" y="112.2">Thermal Pad or suitable</text>
<text x="153.5" y="115.4">thermal grease</text>
<text x="22" y="142">M-C308</text>
<text x="22" y="138.2">Heat Sink Order No.:</text>
<text x="22" y="149.7">M-C092</text>
<text x="22" y="145.8">M-C091</text>
<text x="86.9" y="144.5">1</text>
<text x="92" y="147.3">2</text>
<text x="22" y="153.5">Thermal Pad: 56.9x60x0.25mm</text>
<text x="99.6" y="151.4">3</text>
<text x="104.3" y="154.6">4</text>
<text x="22" y="157.3">Screw: SMP+SW M3x8L</text>
</g>
<text font-size="2.1" fill="#8b8b8c" x="161.6" y="277">File Name:MHB100-SPEC 2024-04-30</text>
</svg>
